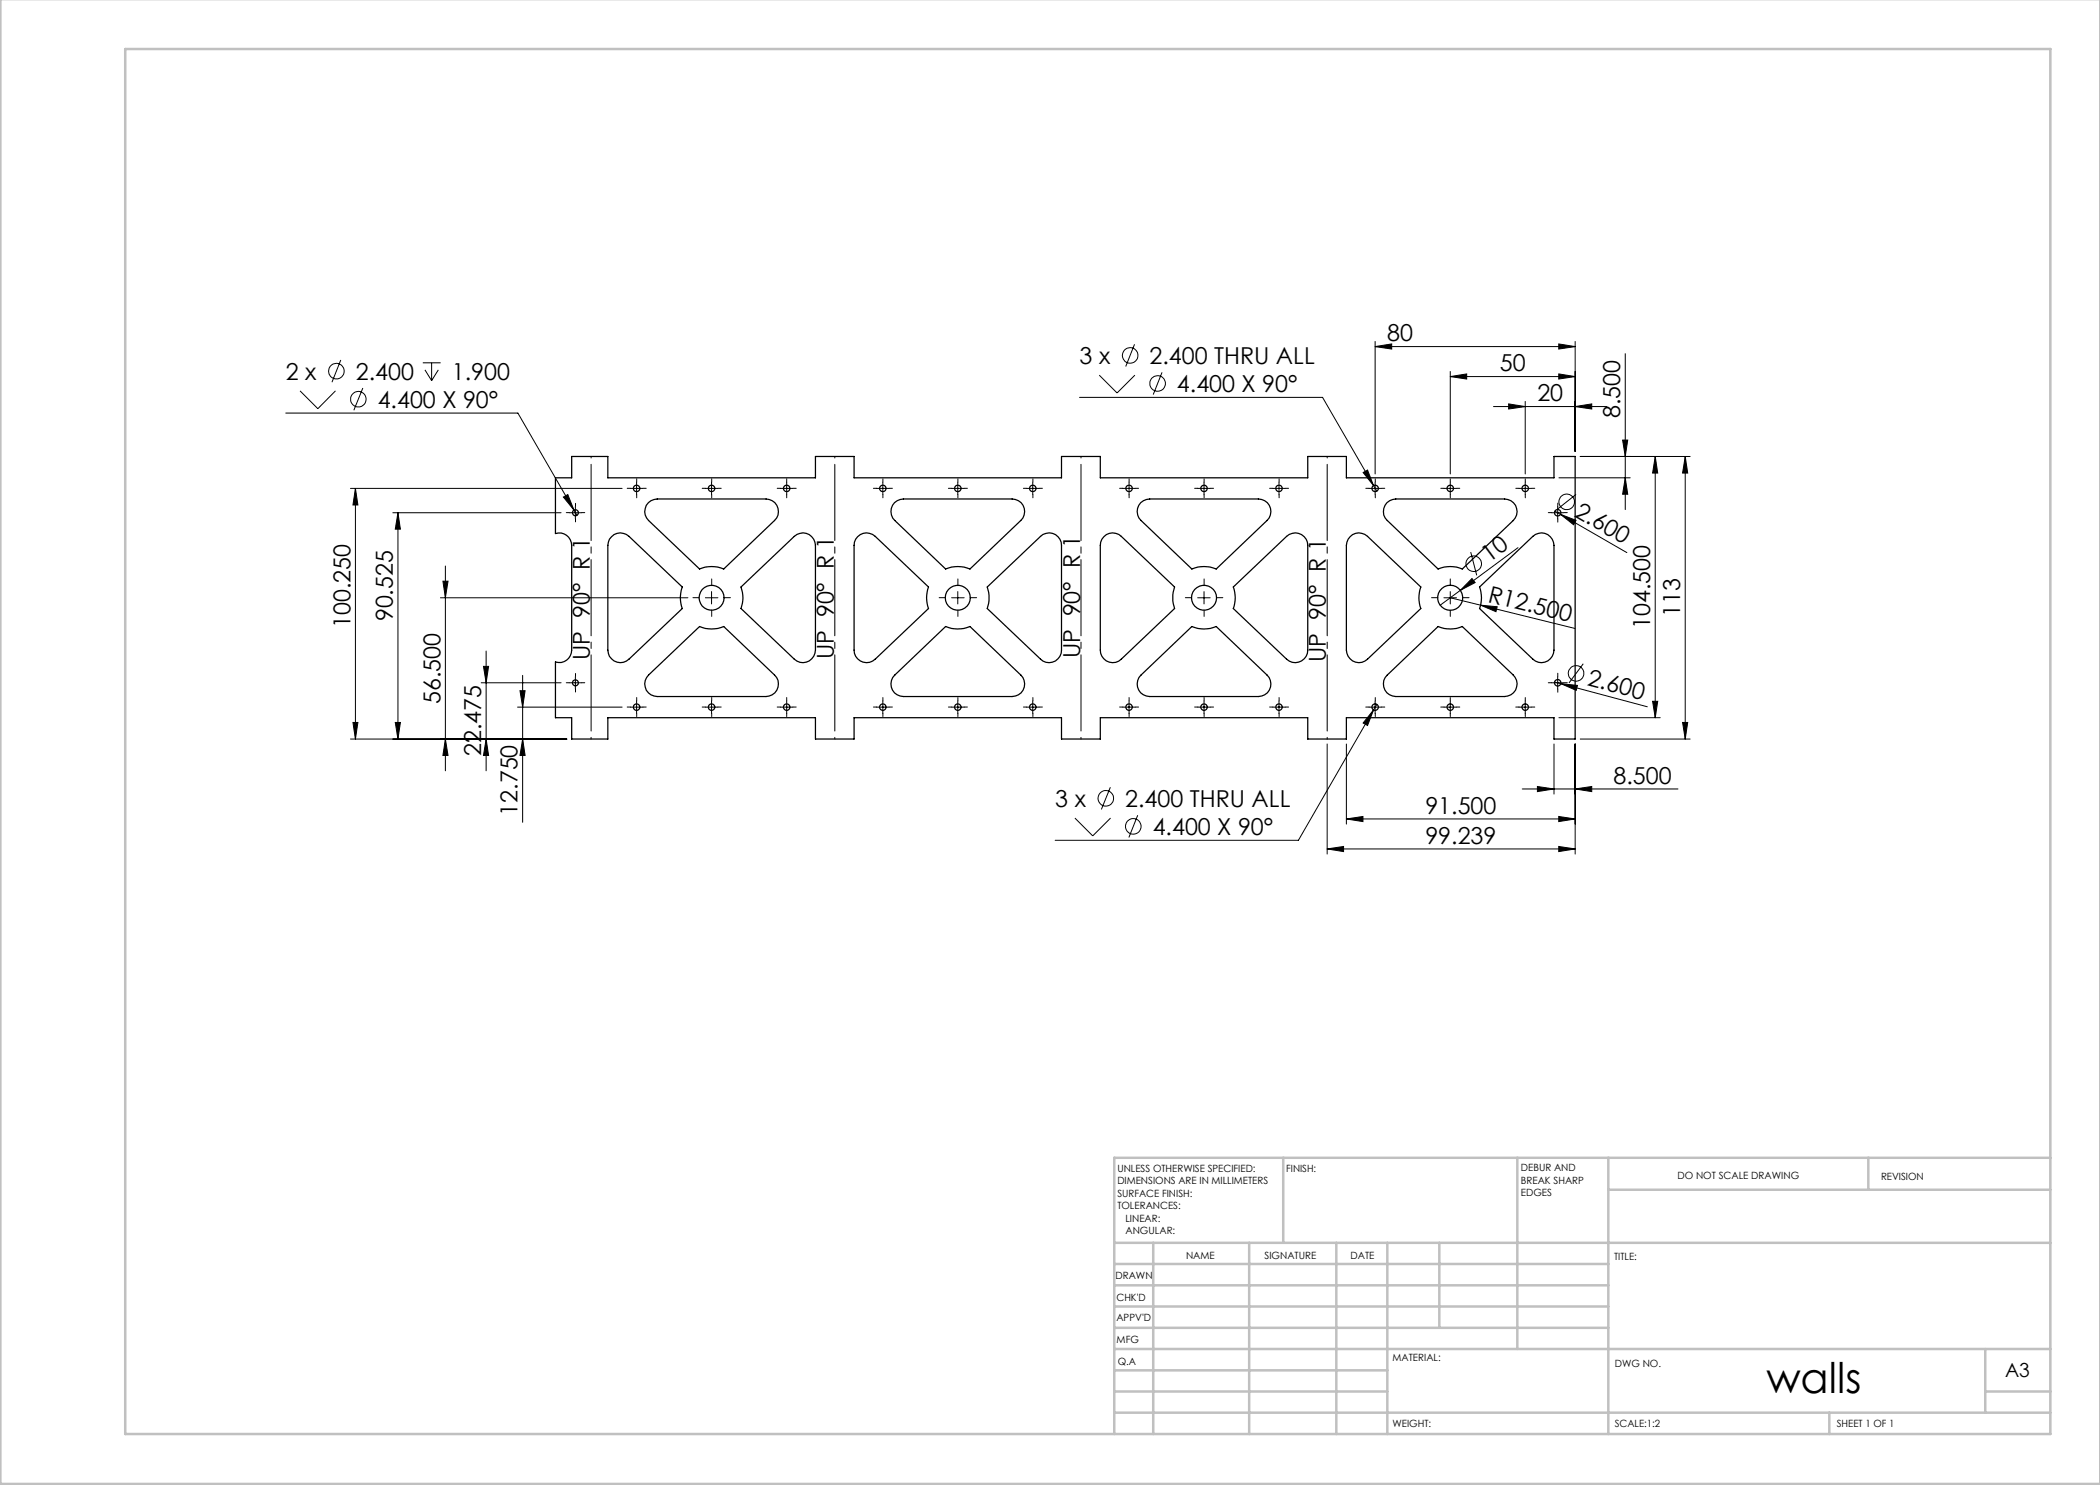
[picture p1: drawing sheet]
<svg xmlns="http://www.w3.org/2000/svg" width="420mm" height="297mm" viewBox="0 0 420 297" stroke-linecap="round" stroke-linejoin="round" font-family="sans-serif">
<g fill="none" stroke="#000" stroke-width=".2">
<path d="M60 78.2l3.6 3.5 3.5-3.5M68.2 72l-1.8 4.4M72.6 77.6l-1.8 4.5M84.6 72.6h3.5M85 74l1.3 2.1M86.3 72.6v3.5M87.7 74l-1.4 2.1M215.9 79.5h48.6l10.2 17.6M219.9 75l3.5 3.6 3.6-3.6M226.9 68.9l-1.8 4.4M232.4 74.5l-1.8 4.4M275 69.3l3.3-.5v1z"/>
<path d="M275 68.3v26.5M275 69.3h40M290.1 75.3l3.2-.5v1zM290.1 74.3v20.5M290.1 75.3h24.9M311.7 74.8l3.3 .5-3.3 .5zM311.7 68.8l3.3 .5-3.3 .5zM315 68.3v22M325 70.7v31.2M57.1 82.6h46.5l11.2 19.4M70.1 97.7h54.3M71.1 97.7l.5 3.3h-1z"/>
<path d="M71.1 97.7v50.1M112.7 99.4l.9-.5 1.2 3.1zM126.1 97.7h2.5M127.3 96.4v2.5M141.1 97.7h2.5M142.3 96.4v2.5M156.1 97.7h2.5M157.3 96.4v2.5M175.3 97.7h2.5M176.6 96.4v2.5M190.3 97.7h2.5M191.6 96.4v2.5"/>
<path d="M205.3 97.7h2.5M206.6 96.4v2.5M224.5 97.7h2.5M225.8 96.4v2.5M239.5 97.7h2.5M240.8 96.4v2.5M254.6 97.7h2.4M255.8 96.4v2.5M272.6 94.5l.9-.5 1.2 3.1zM273.8 97.7h2.5M274.7 97.1l.7 1.1M275 96.4v2.5"/>
<path d="M288.8 97.7h2.5M290.1 96.4v2.5M298.7 81.3h22.7M301.7 80.8l3.3 .5-3.3 .5zM303.8 97.7h2.5M305 80.3v14.5M305 96.4v2.5M311.8 95.6h14.2M315 81.3l3.3-.5v1zM315.2 98.9l-3.7 2.9M316.1 91.3h21.9M324.5 88h1l-.5 3.3z"/>
<path d="M325 95.6l.5 3.2h-1zM331 91.3l.5 3.3h-1zM331 91.3v52.2M337 91.3l.5 3.3h-1zM337 91.3v56.5M78.6 102.5h33.6M79.6 102.5l.5 3.3h-1zM79.6 102.5v45.3M88.1 119.6h49.5M88.6 116.2h1l-.5 3.4zM89.1 113.2v41M113.8 102.5h2.5"/>
<path d="M114.8 102l.6 1.1M115.1 101.3v2.5M141.1 119.6h2.5M142.3 118.3v2.5M190.3 119.6h2.5M191.6 118.3v2.5M239.5 119.6h2.5M240.8 118.3v2.5M288.8 119.6h2.5M290.1 118.3v2.5M290.1 119.6l24.9 6.1M292.1 118.1l-4.1 2.9"/>
<path d="M294.1 110.4l1.2 4.7M294.4 115.7l.6 .8-2.9 1.6zM303.6 109.5l-11.5 8.6M310.3 102.5h2.5M311 102.2l1.1 .7M311.5 101.3v2.5M312.1 102.9l3.1 1.2-.5 .8zM312.1 102.9l13.3 7.6M96.2 136.6h16M96.7 133.3h1l-.5 3.3zM97.2 130.2v24M104 138.1h1l-.5 3.3z"/>
<path d="M104.5 135.1v29.4M113.8 136.6h2.5M115.1 135.3v2.5M296.1 121l3.3 .4-.2 .9zM310.3 136.6h2.5M310.9 136.4l1.3 .3M311.5 135.3v2.5M312.2 136.7l3.3 .4-.3 1zM312.2 136.7l17.3 4.7M316.7 132.7l-2.9 3.9M70.1 147.8h43.2M70.6 144.5h1l-.5 3.3z"/>
<path d="M79.1 144.5h1l-.5 3.3zM89.1 147.8l.5 3.3h-1zM97.2 147.8l.5 3.3h-1zM103.5 141.4h20.9M104.5 147.8l.5 3.3h-1zM126.1 141.4h2.5M127.3 140.2v2.5M141.1 141.4h2.5M142.3 140.2v2.5M156.1 141.4h2.5M157.3 140.2v2.5M175.3 141.4h2.5"/>
<path d="M176.6 140.2v2.5M190.3 141.4h2.5M191.6 140.2v2.5M205.3 141.4h2.5M206.6 140.2v2.5M222.1 157.4l-1.8 4.5M224.5 141.4h2.5M225.8 140.2v2.5M239.5 141.4h2.5M240.8 140.2v2.5M254.6 141.4h2.4M255.8 140.2v2.5"/>
<path d="M265.4 148.8v22M269.3 148.8v16M273.8 141.4h2.5M274.7 142l-1.2 3.1-.9-.5zM274.7 142l-15 26.1h-48.7M275 140.2v2.5M275.4 140.9l-.7 1.1M288.8 141.4h2.5M290.1 140.2v2.5M303.8 141.4h2.5M304.4 157.8h31.2M305 140.2v2.5"/>
<path d="M307.5 157.3l3.3 .5-3.3 .5zM310.8 148.8v10M311.8 143.5h20.2M315 157.8l3.3-.5v1zM315 148.8v22M316.1 147.8h21.9M330.5 140.3h1l-.5 3.2zM336.5 144.5h1l-.5 3.3zM215 163.6l3.5 3.6 3.6-3.6M227.5 163.1l-1.7 4.4M265.4 169.8l3.3-.5v1zM265.4 169.8h49.6"/>
<path d="M269.3 163.8l3.3-.5v1zM269.3 163.8h45.7M311.7 163.3l3.3 .5-3.3 .5zM311.7 169.3l3.3 .5-3.3 .5z"/>
<circle cx="67.3" cy="74.2" r="1.56"/>
<circle cx="71.7" cy="79.8" r="1.56"/>
<circle cx="226" cy="71.1" r="1.56"/>
<circle cx="231.5" cy="76.7" r="1.56"/>
<circle cx="294.7" cy="112.7" r="1.55"/>
<circle cx="313.3" cy="100.4" r="1.56"/>
<circle cx="315.2" cy="134.7" r="1.55"/>
<circle cx="221.2" cy="159.7" r="1.56"/>
<circle cx="226.6" cy="165.3" r="1.56"/>
</g>
<path d="M118.2 91.3v56.5M167 91.3v56.5M216.2 91.3v56.5M265.4 91.3v56.5" fill="none" stroke="#000" stroke-width=".2" stroke-dasharray="15.2 1.3 1.3 1.3" stroke-dashoffset="-1.6"/>
<g fill="none" stroke="#000" stroke-width=".2" stroke-dasharray="15.2 1.3 1.3 1.3">
<path d="M126.1 97.7h-.7M127.3 98.9v.7M127.3 96.4v-.6M128.6 97.7h.6M141.1 97.7h-.7M142.3 98.9v.7M142.3 96.4v-.6M143.6 97.7h.6M156.1 97.7h-.7M157.3 98.9v.7M157.3 96.4v-.6M158.6 97.7h.6"/>
<path d="M175.3 97.7h-.6M176.6 98.9v.7M176.6 96.4v-.6M177.8 97.7h.7M190.3 97.7h-.6M191.6 98.9v.7M191.6 96.4v-.6M192.8 97.7h.7M205.3 97.7h-.6M206.6 98.9v.7M206.6 96.4v-.6M207.8 97.7h.7"/>
<path d="M224.6 97.7h-.7M225.8 98.9v.7M225.8 96.4v-.6M227.1 97.7h.6M239.6 97.7h-.7M240.8 98.9v.7M240.8 96.4v-.6M242.1 97.7h.6M254.6 97.7h-.7M255.8 98.9v.7M255.8 96.4v-.6M257.1 97.7h.6"/>
<path d="M273.8 97.7h-.6M275.1 98.9v.7M275.1 96.4v-.6M276.3 97.7h.7M288.8 97.7h-.6M290.1 98.9v.7M290.1 96.4v-.6M291.3 97.7h.7M303.8 97.7h-.6M305.1 98.9v.7M305.1 96.4v-.6M306.3 97.7h.7"/>
<path d="M113.9 102.5h-.6M115.1 103.8v.6M115.1 101.3v-.6M116.4 102.5h.6M139.8 119.5h-1.2M142.3 117v-1.2M144.8 119.5h1.3M189.1 119.5h-1.3M191.6 117v-1.2M194.1 119.5h1.2M238.3 119.5h-1.2M240.8 117v-1.2"/>
<path d="M243.3 119.5h1.3M287.6 119.5h-1.3M290.1 117v-1.2M292.6 119.5h1.2M310.3 102.5h-.6M311.6 103.8v.6M311.6 101.3v-.7M312.8 102.5h.7M113.9 136.5h-.6M115.1 137.8v.6M115.1 135.3v-.6M116.4 136.5h.6"/>
<path d="M142.3 122v1.3M191.6 122v1.3M240.8 122v1.3M290.1 122v1.3M310.3 136.5h-.6M311.6 137.8v.6M311.6 135.3v-.7M312.8 136.5h.7M126.1 141.4h-.7M127.3 142.7v.6M127.3 140.2v-.7M128.6 141.4h.6"/>
<path d="M141.1 141.4h-.7M142.3 142.7v.6M142.3 140.2v-.7M143.6 141.4h.6M156.1 141.4h-.7M157.3 142.7v.6M157.3 140.2v-.7M158.6 141.4h.6M175.3 141.4h-.6M176.6 142.7v.6M176.6 140.2v-.7M177.8 141.4h.7"/>
<path d="M190.3 141.4h-.6M191.6 142.7v.6M191.6 140.2v-.7M192.8 141.4h.7M205.3 141.4h-.6M206.6 142.7v.6M206.6 140.2v-.7M207.8 141.4h.7M224.6 141.4h-.7M225.8 142.7v.6M225.8 140.2v-.7M227.1 141.4h.6"/>
<path d="M239.6 141.4h-.7M240.8 142.7v.6M240.8 140.2v-.7M242.1 141.4h.6M254.6 141.4h-.7M255.8 142.7v.6M255.8 140.2v-.7M257.1 141.4h.6M273.8 141.4h-.6M275.1 142.7v.6M275.1 140.2v-.7M276.3 141.4h.7"/>
<path d="M288.8 141.4h-.6M290.1 142.7v.6M290.1 140.2v-.7M291.3 141.4h.7M303.8 141.4h-.6M305.1 142.7v.6M305.1 140.2v-.7M306.3 141.4h.7"/>
</g>
<g fill="none" stroke="#c0c0c0" stroke-width=".5">
<path d="M.1 -.1v296.9h419.9M25 9.8h385.1v277h-385.1zM256.6 231.6v17M303.5 231.6v38.2M321.7 231.6v55.2M321.7 237.9h88.4M373.7 231.6v6.3M410.1 231.6h-187.3v55.2M222.8 248.6h187.3M222.8 257.1h98.9M222.8 252.8h98.9M230.6 248.6v38.2"/>
<path d="M249.8 248.6v38.2M267.3 248.6v38.2M277.5 248.6v38.2M287.9 248.6v17M222.8 265.6h98.9M222.8 261.3h98.9M222.8 278.3h54.7M222.8 274.1h54.7M222.8 269.8h187.3M397.1 278.3h13M397.1 269.8v12.7M222.8 282.5h187.3"/>
<path d="M365.9 282.5v4.3"/>
</g>
<g fill="#000">
<path d="M294.4 115.7l.6 .8-2.9 1.6zM312.1 102.9l3.1 1.2-.5 .8zM296.1 121l3.3 .4-.2 .9zM312.2 136.7l3.3 .4-.3 1z"/>
<path d="M272.6 94.5l2.1 2.6-1.2-3.1zM112.7 99.4l2.1 2.6-1.2-3.1zM274.7 142l-2.1 2.6 .9 .5z"/>
<path d="M324.5 88h1l-.5 3.3zM325 95.6l.5 3.2h-1z"/>
<path d="M331 91.3l.5 3.3h-1zM330.5 140.3h1l-.5 3.2z"/>
<path d="M337 91.3l.5 3.3h-1zM336.5 144.5h1l-.5 3.3z"/>
<path d="M104.5 147.8l.5 3.3h-1zM104 138.1h1l-.5 3.3zM97.2 147.8l.5 3.3h-1zM96.7 133.3h1l-.5 3.3zM89.1 147.8l.5 3.3h-1zM88.6 116.2h1l-.5 3.4zM79.1 144.5h1l-.5 3.3zM79.6 102.5l.5 3.3h-1zM70.6 144.5h1l-.5 3.3zM71.1 97.7l.5 3.3h-1z"/>
<path d="M315 157.8l3.3-.5v1zM307.5 157.3l3.3 .5-3.3 .5zM311.7 163.3l3.3 .5-3.3 .5zM269.3 163.8l3.3-.5v1zM311.7 169.3l3.3 .5-3.3 .5zM265.4 169.8l3.3-.5v1zM315 81.3l3.3-.5v1zM301.7 80.8l3.3 .5-3.3 .5zM311.7 74.8l3.3 .5-3.3 .5zM290.1 75.3l3.2-.5v1zM311.7 68.8l3.3 .5-3.3 .5zM275 69.3l3.3-.5v1z"/>
</g>
<g fill="none" stroke="#000" stroke-width=".25">
<path d="M114.3 91.3h7.3v4.3h41.5v-4.3h7.7v4.3h41.5v-4.3h7.8v4.3h41.4v-4.3h7.8v4.3h41.5v-4.3h4.2v56.5h-4.2v-4.3h-41.5v4.3h-7.8v-4.3h-41.4v4.3h-7.8v-4.3h-41.5v4.3h-7.7v-4.3h-41.5v4.3h-7.3v-4.3h-3.2v-11.1a2.48 2.48 0 0 0 3.2-2.4v-20.9a2.48 2.48 0 0 0-3.2-2.4v-11.1h3.2zM122.3 107.3a2.43 2.43 0 0 1 3.5 0l10.7 10.1a6.2 6.2 0 0 0 0 4.3l-10.7 10.1a2.51 2.51 0 0 1-2.7 .5 2.51 2.51 0 0 1-1.5-2.3v-20.9l.3-1.3zM129.7 100.5l.5-.3 1.2-.4h21.8a2.49 2.49 0 0 1 2.3 1.6 2.49 2.49 0 0 1-.6 2.7l-10.2 9.7a6.2 6.2 0 0 0-4.8 0l-10.2-9.7a2.47 2.47 0 0 1 0-3.6zM148.2 117.4l10.7-10.1a2.51 2.51 0 0 1 2.7-.5 2.51 2.51 0 0 1 1.5 2.3v20.9a2.5 2.5 0 0 1-1.5 2.3 2.5 2.5 0 0 1-2.7-.5l-10.7-10.1a6.2 6.2 0 0 0 0-4.3zM171.5 107.3a2.47 2.47 0 0 1 3.5 0l10.7 10.1a6.2 6.2 0 0 0 0 4.3l-10.7 10.1a2.5 2.5 0 0 1-2.7 .5 2.5 2.5 0 0 1-1.5-2.3v-20.9l.1-.7zM178.9 100.5l.5-.3 1.3-.4h21.7a2.49 2.49 0 0 1 2.4 1.6 2.49 2.49 0 0 1-.6 2.7l-10.2 9.7a6.2 6.2 0 0 0-4.9 0l-10.1-9.7a2.51 2.51 0 0 1-.1-3.6zM197.4 117.4l10.7-10.1a2.48 2.48 0 0 1 2.7-.5 2.48 2.48 0 0 1 1.5 2.3v20.9a2.47 2.47 0 0 1-1.5 2.3 2.47 2.47 0 0 1-2.7-.5l-10.7-10.1a6.7 6.7 0 0 0 0-4.3zM220.8 107.3a2.43 2.43 0 0 1 3.5 0l10.6 10.1a6.7 6.7 0 0 0 0 4.3l-10.6 10.1a2.48 2.48 0 0 1-2.7 .5 2.48 2.48 0 0 1-1.5-2.3v-20.9v-.7zM228.1 100.5l1.2-.6 .6-.1h21.8a2.49 2.49 0 0 1 2.3 1.6 2.49 2.49 0 0 1-.6 2.7l-10.2 9.7a6.2 6.2 0 0 0-4.8 0l-10.2-9.7a2.51 2.51 0 0 1-.1-3.6zM246.7 117.4l10.6-10.1a2.51 2.51 0 0 1 2.7-.5 2.51 2.51 0 0 1 1.5 2.3v20.9a2.5 2.5 0 0 1-1.5 2.3 2.5 2.5 0 0 1-2.7-.5l-10.6-10.1a6.2 6.2 0 0 0 0-4.3zM270 107.3a2.43 2.43 0 0 1 3.5 0l10.7 10.1a6.2 6.2 0 0 0 0 4.3l-10.7 10.1a2.51 2.51 0 0 1-2.7 .5 2.51 2.51 0 0 1-1.5-2.3v-20.9l.3-1.3zM277.4 100.5l.5-.3 1.3-.4h21.7a2.49 2.49 0 0 1 2.3 1.6 2.49 2.49 0 0 1-.6 2.7l-10.1 9.7a6.2 6.2 0 0 0-4.9 0l-10.1-9.7a2.51 2.51 0 0 1-.1-3.6z"/>
<path d="M295.9 117.4l10.7-10.1a2.51 2.51 0 0 1 2.7-.5 2.51 2.51 0 0 1 1.5 2.3v20.9a2.5 2.5 0 0 1-1.5 2.3 2.5 2.5 0 0 1-2.7-.5l-10.7-10.1a6.2 6.2 0 0 0 0-4.3zM129.7 135l10.2-9.7a6.2 6.2 0 0 0 4.8 0l10.2 9.7a2.5 2.5 0 0 1 .6 2.7 2.5 2.5 0 0 1-2.3 1.6h-21.8a2.49 2.49 0 0 1-2.3-1.6 2.49 2.49 0 0 1 .6-2.7zM179 135l10.1-9.7a6.2 6.2 0 0 0 4.9 0l10.2 9.7a2.5 2.5 0 0 1 .5 2.7 2.5 2.5 0 0 1-2.3 1.6h-21.7a2.49 2.49 0 0 1-2.3-1.6 2.49 2.49 0 0 1 .6-2.7zM228.2 135l10.2-9.7a6.2 6.2 0 0 0 4.8 0l10.2 9.7a2.5 2.5 0 0 1 .6 2.7 2.5 2.5 0 0 1-2.3 1.6h-21.8a2.49 2.49 0 0 1-2.3-1.6 2.49 2.49 0 0 1 .6-2.7zM277.5 135l10.1-9.7a6.2 6.2 0 0 0 4.9 0l10.1 9.7a2.52 2.52 0 0 1 .6 2.7 2.52 2.52 0 0 1-2.3 1.6h-21.7a2.49 2.49 0 0 1-2.3-1.6 2.49 2.49 0 0 1 .6-2.7z"/>
<circle cx="127.3" cy="97.7" r=".66"/>
<circle cx="142.3" cy="97.7" r=".66"/>
<circle cx="157.3" cy="97.7" r=".64"/>
<circle cx="176.6" cy="97.7" r=".64"/>
<circle cx="191.6" cy="97.7" r=".66"/>
<circle cx="206.6" cy="97.7" r=".66"/>
<circle cx="225.8" cy="97.7" r=".64"/>
<circle cx="240.8" cy="97.7" r=".64"/>
<circle cx="255.8" cy="97.7" r=".64"/>
<circle cx="275" cy="97.7" r=".64"/>
<circle cx="290.1" cy="97.7" r=".64"/>
<circle cx="305" cy="97.7" r=".64"/>
<circle cx="115.1" cy="102.6" r=".6"/>
<circle cx="142.3" cy="119.6" r="2.49"/>
<circle cx="191.6" cy="119.6" r="2.49"/>
<circle cx="240.8" cy="119.6" r="2.49"/>
<circle cx="290" cy="119.6" r="2.5"/>
<circle cx="311.5" cy="102.5" r=".66"/>
<circle cx="115.1" cy="136.6" r=".59"/>
<circle cx="311.5" cy="136.6" r=".64"/>
<circle cx="127.3" cy="141.4" r=".66"/>
<circle cx="142.3" cy="141.4" r=".66"/>
<circle cx="157.3" cy="141.4" r=".64"/>
<circle cx="176.6" cy="141.4" r=".64"/>
<circle cx="191.6" cy="141.4" r=".66"/>
<circle cx="206.6" cy="141.4" r=".66"/>
<circle cx="225.8" cy="141.4" r=".64"/>
<circle cx="240.8" cy="141.4" r=".64"/>
<circle cx="255.8" cy="141.4" r=".64"/>
<circle cx="275" cy="141.4" r=".64"/>
<circle cx="290.1" cy="141.4" r=".64"/>
<circle cx="305" cy="141.4" r=".64"/>
</g>
<text font-size="8.5" x="353.3" y="278.5">walls</text>
<g font-size="4.7">
<text x="277.4" y="68.3">80</text>
<text x="57.2" y="75.9">2 x</text>
<text x="71.2" y="75.9">2.400</text>
<text x="90.4" y="75.9">1.900</text>
<text x="215.9" y="72.8">3 x</text>
<text x="229.9" y="72.8">2.400 THRU ALL</text>
<text x="300" y="74.3">50</text>
<text x="75.5" y="81.5">4.400 X 90°</text>
<text x="235.4" y="78.4">4.400 X 90°</text>
<text x="307.5" y="80.3">20</text>
<text x="324" y="83.6" transform="rotate(-90 324 83.6)">8.500</text>
<text x="314.7" y="103.1" transform="rotate(30 314.7 103.1)">2.600</text>
<text x="297.8" y="112.6" transform="rotate(-36 297.8 112.6)">10</text>
<text x="70.1" y="125.6" transform="rotate(-90 70.1 125.6)">100.250</text>
<text x="78.6" y="124.3" transform="rotate(-90 78.6 124.3)">90.525</text>
<text x="297.4" y="120.4" transform="rotate(14 297.4 120.4)">R12.500</text>
<text x="330" y="125.8" transform="rotate(-90 330 125.8)">104.500</text>
<text x="336" y="123.4" transform="rotate(-90 336 123.4)">113</text>
<text x="166.8" y="131.9" transform="rotate(-90 166.8 131.9)">UP 90° R 1</text>
<text x="216" y="131.7" transform="rotate(-90 216 131.7)">UP 90° R 1</text>
<text x="118" y="132.1" transform="rotate(-90 118 132.1)">UP 90° R 1</text>
<text x="265.2" y="132.4" transform="rotate(-90 265.2 132.4)">UP 90° R 1</text>
<text x="317.3" y="137" transform="rotate(15 317.3 137)">2.600</text>
<text x="88.1" y="140.8" transform="rotate(-90 88.1 140.8)">56.500</text>
<text x="96.2" y="151.2" transform="rotate(-90 96.2 151.2)">22.475</text>
<text x="211.1" y="161.4">3 x</text>
<text x="225" y="161.4">2.400 THRU ALL</text>
<text x="322.7" y="156.8">8.500</text>
<text x="103.5" y="163.1" transform="rotate(-90 103.5 163.1)">12.750</text>
<text x="230.5" y="167">4.400 X 90°</text>
<text x="285.1" y="162.8">91.500</text>
<text x="285.1" y="168.8">99.239</text>
</g>
<text font-size="3.9" x="401" y="275.4">A3</text>
<g font-size="2">
<text x="223.5" y="234.4">UNLESS OTHERWISE SPECIFIED:</text>
<text x="223.5" y="236.9">DIMENSIONS ARE IN MILLIMETERS</text>
<text x="223.5" y="239.4">SURFACE FINISH:</text>
<text x="257.2" y="234.4">FINISH:</text>
<text x="304.2" y="234.3">DEBUR AND</text>
<text x="304.2" y="236.8">BREAK SHARP</text>
<text x="304.2" y="239.3">EDGES</text>
<text x="335.5" y="235.8">DO NOT SCALE DRAWING</text>
<text x="376.2" y="236">REVISION</text>
<text x="223.5" y="241.9">TOLERANCES:</text>
<text x="225.1" y="244.4">LINEAR:</text>
<text x="225.1" y="246.9">ANGULAR:</text>
<text x="237.2" y="251.8">NAME</text>
<text x="252.9" y="251.7">SIGNATURE</text>
<text x="270.1" y="251.7">DATE</text>
<text x="223.1" y="255.9">DRAWN</text>
<text x="322.8" y="252">TITLE:</text>
<text x="223.3" y="260.1">CHK'D</text>
<text x="223.3" y="264.2">APPV'D</text>
<text x="223.3" y="268.6">MFG</text>
<text x="223.5" y="272.9">Q.A</text>
<text x="278.5" y="272.3">MATERIAL:</text>
<text x="323" y="273.4">DWG NO.</text>
<text x="278.5" y="285.3">WEIGHT:</text>
<text x="323" y="285.4">SCALE:1:2</text>
<text x="367.4" y="285.4">SHEET 1 OF 1</text>
</g>
</svg>
